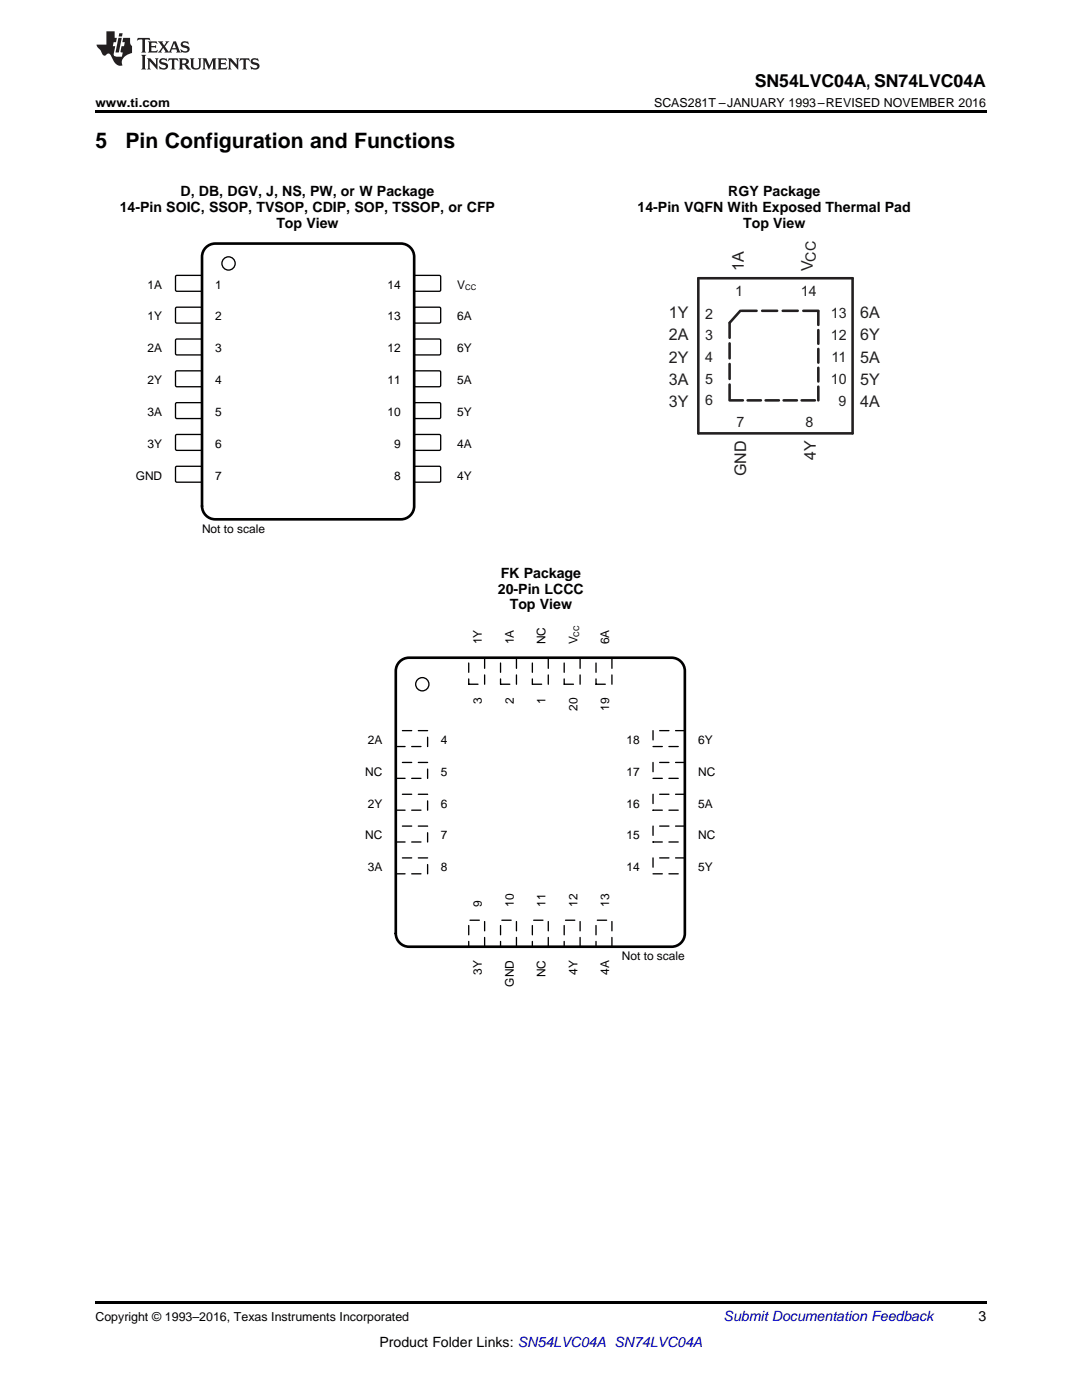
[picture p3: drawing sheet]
<svg xmlns="http://www.w3.org/2000/svg" width="216mm" height="279mm" viewBox="0 0 216 279" stroke-linecap="round" stroke-linejoin="round" font-family="sans-serif">
<path d="M19 259.7h177.8v.5h-177.8z" fill="#000"/>
<path d="M79 145.8h6.3v3.2h-6.3z" fill-rule="evenodd" fill="#fff"/>
<path d="M79 145.8h6.3v3.2h-6.3z" fill="none" stroke="#000" stroke-width=".26" stroke-dasharray="1.9 1.3"/>
<path d="M79 152.2h6.3v3.1h-6.3z" fill-rule="evenodd" fill="#fff"/>
<path d="M79 152.2h6.3v3.1h-6.3z" fill="none" stroke="#000" stroke-width=".26" stroke-dasharray="1.9 1.3"/>
<path d="M79 158.5h6.3v3.2h-6.3z" fill-rule="evenodd" fill="#fff"/>
<path d="M79 158.5h6.3v3.2h-6.3z" fill="none" stroke="#000" stroke-width=".26" stroke-dasharray="1.9 1.3"/>
<path d="M79 164.9h6.3v3.1h-6.3z" fill-rule="evenodd" fill="#fff"/>
<path d="M79 164.9h6.3v3.1h-6.3z" fill="none" stroke="#000" stroke-width=".26" stroke-dasharray="1.9 1.3"/>
<path d="M79 171.2h6.3v3.2h-6.3z" fill-rule="evenodd" fill="#fff"/>
<path d="M79 171.2h6.3v3.2h-6.3z" fill="none" stroke="#000" stroke-width=".26" stroke-dasharray="1.9 1.3"/>
<path d="M93.5 183.6h3.2v5.3h-3.2z" fill-rule="evenodd" fill="#fff"/>
<path d="M93.5 183.6h3.2v5.3h-3.2z" fill="none" stroke="#000" stroke-width=".26" stroke-dasharray="1.9 1.3"/>
<path d="M99.9 183.6h3.2v5.3h-3.2z" fill-rule="evenodd" fill="#fff"/>
<path d="M99.9 183.6h3.2v5.3h-3.2z" fill="none" stroke="#000" stroke-width=".26" stroke-dasharray="1.9 1.3"/>
<path d="M106.2 183.6h3.2v5.3h-3.2z" fill-rule="evenodd" fill="#fff"/>
<path d="M106.2 183.6h3.2v5.3h-3.2z" fill="none" stroke="#000" stroke-width=".26" stroke-dasharray="1.9 1.3"/>
<path d="M112.6 183.6h3.2v5.3h-3.2z" fill-rule="evenodd" fill="#fff"/>
<path d="M112.6 183.6h3.2v5.3h-3.2z" fill="none" stroke="#000" stroke-width=".26" stroke-dasharray="1.9 1.3"/>
<path d="M118.9 183.6h3.2v5.3h-3.2z" fill-rule="evenodd" fill="#fff"/>
<path d="M118.9 183.6h3.2v5.3h-3.2z" fill="none" stroke="#000" stroke-width=".26" stroke-dasharray="1.9 1.3"/>
<path d="M130.3 171.2h6.4v3.2h-6.4z" fill-rule="evenodd" fill="#fff"/>
<path d="M130.3 171.2h6.4v3.2h-6.4z" fill="none" stroke="#000" stroke-width=".26" stroke-dasharray="1.9 1.3"/>
<path d="M130.3 164.9h6.4v3.1h-6.4z" fill-rule="evenodd" fill="#fff"/>
<path d="M130.3 164.9h6.4v3.1h-6.4z" fill="none" stroke="#000" stroke-width=".26" stroke-dasharray="1.9 1.3"/>
<path d="M130.3 158.5h6.4v3.2h-6.4z" fill-rule="evenodd" fill="#fff"/>
<path d="M130.3 158.5h6.4v3.2h-6.4z" fill="none" stroke="#000" stroke-width=".26" stroke-dasharray="1.9 1.3"/>
<path d="M130.3 152.2h6.4v3.1h-6.4z" fill-rule="evenodd" fill="#fff"/>
<path d="M130.3 152.2h6.4v3.1h-6.4z" fill="none" stroke="#000" stroke-width=".26" stroke-dasharray="1.9 1.3"/>
<path d="M130.3 145.8h6.4v3.2h-6.4z" fill-rule="evenodd" fill="#fff"/>
<path d="M130.3 145.8h6.4v3.2h-6.4z" fill="none" stroke="#000" stroke-width=".26" stroke-dasharray="1.9 1.3"/>
<path d="M118.9 131.3h3.2v5.3h-3.2z" fill-rule="evenodd" fill="#fff"/>
<path d="M118.9 131.3h3.2v5.3h-3.2z" fill="none" stroke="#000" stroke-width=".26" stroke-dasharray="1.9 1.3"/>
<path d="M112.6 131.3h3.2v5.3h-3.2z" fill-rule="evenodd" fill="#fff"/>
<path d="M112.6 131.3h3.2v5.3h-3.2z" fill="none" stroke="#000" stroke-width=".26" stroke-dasharray="1.9 1.3"/>
<path d="M106.2 131.3h3.2v5.3h-3.2z" fill-rule="evenodd" fill="#fff"/>
<path d="M106.2 131.3h3.2v5.3h-3.2z" fill="none" stroke="#000" stroke-width=".26" stroke-dasharray="1.9 1.3"/>
<path d="M99.9 131.3h3.2v5.3h-3.2z" fill-rule="evenodd" fill="#fff"/>
<path d="M99.9 131.3h3.2v5.3h-3.2z" fill="none" stroke="#000" stroke-width=".26" stroke-dasharray="1.9 1.3"/>
<path d="M93.5 131.3h3.2v5.3h-3.2z" fill-rule="evenodd" fill="#fff"/>
<path d="M93.5 131.3h3.2v5.3h-3.2z" fill="none" stroke="#000" stroke-width=".26" stroke-dasharray="1.9 1.3"/>
<circle cx="84.3" cy="136.6" r="1.32" fill="none" stroke="#000" stroke-width=".26"/>
<path d="M79.6 132.3a2.64 2.64 0 0 1 2-1h52.4a2.65 2.65 0 0 1 2.7 2.6v52.4a2.65 2.65 0 0 1-2.7 2.6h-52.4a2.65 2.65 0 0 1-2.6-2.6v-52.4v-.6z" fill="none" stroke="#000" stroke-width=".53"/>
<path d="M35.1 55.1l.2-.1h4.9l.1 .2v2.8l-.3 .1h-4.8l-.2-.2z" fill-rule="evenodd" fill="#fff"/>
<path d="M35.1 55.1l.2-.1h4.9l.1 .2v2.8l-.3 .1h-4.8l-.2-.2z" fill="none" stroke="#000" stroke-width=".26"/>
<path d="M82.7 55.1l.2-.1h4.9l.1 .2v2.8l-.2 .1h-4.9l-.2-.2z" fill-rule="evenodd" fill="#fff"/>
<path d="M82.7 55.1l.2-.1h4.9l.1 .2v2.8l-.2 .1h-4.9l-.2-.2z" fill="none" stroke="#000" stroke-width=".26"/>
<path d="M35.1 61.4l.2-.1h4.9l.1 .3v2.8l-.3 .1-4.8-.1-.2-.2z" fill-rule="evenodd" fill="#fff"/>
<path d="M35.1 61.4l.2-.1h4.9l.1 .3v2.8l-.3 .1-4.8-.1-.2-.2z" fill="none" stroke="#000" stroke-width=".26"/>
<path d="M82.7 61.4l.2-.1h4.9l.1 .3v2.8l-.2 .1-4.9-.1-.2-.2z" fill-rule="evenodd" fill="#fff"/>
<path d="M82.7 61.4l.2-.1h4.9l.1 .3v2.8l-.2 .1-4.9-.1-.2-.2z" fill="none" stroke="#000" stroke-width=".26"/>
<path d="M35.1 67.8l.2-.1h4.9l.1 .2v2.8l-.3 .1h-4.8l-.2-.2z" fill-rule="evenodd" fill="#fff"/>
<path d="M35.1 67.8l.2-.1h4.9l.1 .2v2.8l-.3 .1h-4.8l-.2-.2z" fill="none" stroke="#000" stroke-width=".26"/>
<path d="M82.7 67.8l.2-.1h4.9l.1 .2v2.8l-.2 .1h-4.9l-.2-.2z" fill-rule="evenodd" fill="#fff"/>
<path d="M82.7 67.8l.2-.1h4.9l.1 .2v2.8l-.2 .1h-4.9l-.2-.2z" fill="none" stroke="#000" stroke-width=".26"/>
<path d="M35.1 74.1l.2-.1h4.9l.1 .3v2.8l-.3 .1-4.8-.1-.2-.2z" fill-rule="evenodd" fill="#fff"/>
<path d="M35.1 74.1l.2-.1h4.9l.1 .3v2.8l-.3 .1-4.8-.1-.2-.2z" fill="none" stroke="#000" stroke-width=".26"/>
<path d="M82.7 74.1l.2-.1h4.9l.1 .3v2.8l-.2 .1-4.9-.1-.2-.2z" fill-rule="evenodd" fill="#fff"/>
<path d="M82.7 74.1l.2-.1h4.9l.1 .3v2.8l-.2 .1-4.9-.1-.2-.2z" fill="none" stroke="#000" stroke-width=".26"/>
<path d="M35.1 80.5l.2-.1h4.9l.1 .2v2.8l-.3 .1h-4.8l-.2-.2z" fill-rule="evenodd" fill="#fff"/>
<path d="M35.1 80.5l.2-.1h4.9l.1 .2v2.8l-.3 .1h-4.8l-.2-.2z" fill="none" stroke="#000" stroke-width=".26"/>
<path d="M82.7 80.5l.2-.1h4.9l.1 .2v2.8l-.2 .1h-4.9l-.2-.2z" fill-rule="evenodd" fill="#fff"/>
<path d="M82.7 80.5l.2-.1h4.9l.1 .2v2.8l-.2 .1h-4.9l-.2-.2z" fill="none" stroke="#000" stroke-width=".26"/>
<path d="M35.1 86.8l.2-.1h4.9l.1 .3v2.8l-.3 .1-4.8-.1-.2-.2z" fill-rule="evenodd" fill="#fff"/>
<path d="M35.1 86.8l.2-.1h4.9l.1 .3v2.8l-.3 .1-4.8-.1-.2-.2z" fill="none" stroke="#000" stroke-width=".26"/>
<path d="M82.7 86.8l.2-.1h4.9l.1 .3v2.8l-.2 .1-4.9-.1-.2-.2z" fill-rule="evenodd" fill="#fff"/>
<path d="M82.7 86.8l.2-.1h4.9l.1 .3v2.8l-.2 .1-4.9-.1-.2-.2z" fill="none" stroke="#000" stroke-width=".26"/>
<path d="M35.1 93.2l.2-.1h4.9l.1 .2v2.8l-.3 .1h-4.8l-.2-.2z" fill-rule="evenodd" fill="#fff"/>
<path d="M35.1 93.2l.2-.1h4.9l.1 .2v2.8l-.3 .1h-4.8l-.2-.2z" fill="none" stroke="#000" stroke-width=".26"/>
<path d="M82.7 93.2l.2-.1h4.9l.1 .2v2.8l-.2 .1h-4.9l-.2-.2z" fill-rule="evenodd" fill="#fff"/>
<g fill="none" stroke="#000" stroke-width=".26">
<path d="M82.7 93.2l.2-.1h4.9l.1 .2v2.8l-.2 .1h-4.9l-.2-.2z"/>
<circle cx="45.6" cy="52.6" r="1.32"/>
</g>
<path d="M40.9 49.6a2.64 2.64 0 0 1 2.1-1h37a2.65 2.65 0 0 1 2.6 2.7v49.7a2.65 2.65 0 0 1-2.6 2.6h-37a2.65 2.65 0 0 1-2.7-2.6v-49.7l.1-.7z" fill="none" stroke="#000" stroke-width=".53"/>
<path d="M139.3 55.5h30.8v31h-30.8z" fill="none" stroke="#231f20" stroke-width=".51"/>
<path d="M145.6 64.4v15.5M163.3 62h-15.6" fill="none" stroke="#231f20" stroke-width=".51" stroke-dasharray="3 1.1"/>
<path d="M145.6 79.9h17.7" fill="none" stroke="#231f20" stroke-width=".51" stroke-dasharray="2.7 .9"/>
<path d="M163.3 79.9v-17.9" fill="none" stroke="#231f20" stroke-width=".51" stroke-dasharray="2.7 1"/>
<path d="M147.7 62l-2.1 2.4" fill="none" stroke="#231f20" stroke-width=".51" stroke-dasharray="3.2 1.2"/>
<path d="M19 22h177.8v.5h-177.8z" fill="#000"/>
<g fill="#231f20">
<path d="M27.5 7.6l-.1 .5 .4-.2h.6v.1v2.1l-.2 .4h1l-.3-.4v-2.1l.1-.1h.5l.5 .2-.2-.5zM29.5 8.3l.2 .3v1.5l-.2 .4h1.8l.2-.6a1.04 1.04 0 0 1-1.3 .2v-.7h.6l.3 .2v-.6l-.3 .2h-.6v-.6l.8-.1 .4 .3-.2-.5zM31.5 8.3l.9 1.1-.9 1.1h.8l-.2-.2 .5-.7 .4 .7-.2 .2h1.5l-.1-.2 .1-.4h.9l.1 .4-.2 .2h1l-.3-.3-.7-1.9h-.5l-.9 2-.8-1 .9-1h-.8l.1 .3-.3 .5-.4-.6 .2-.2zM34.7 8.6l.4 1h-.7zM36.3 8.4a.63 .63 0 0 0-.2 .7 .63 .63 0 0 0 .6 .4l.6 .2 .1 .2a.75 .75 0 0 1-.7 .4 .75 .75 0 0 1-.6-.5l.1 .7 .1-.1a1.11 1.11 0 0 0 1.5-.6 1.13 1.13 0 0 0-1.2-.8l-.1-.4a1.04 1.04 0 0 1 1.2 .2l-.2-.5-.1 .1-.5-.2zM28.2 10.9l.2 .4v2.2l-.2 .4h1l-.3-.4v-2.2l.3-.4zM29.3 11.6l.3 .4v1.5l-.3 .4h.8l-.2-.4v-1.3l1.5 1.7v-1.9l.2-.4h-.7l.2 .4v.9l-1.1-1.3zM32 11.8a.62 .62 0 0 0-.2 .7 .62 .62 0 0 0 .6 .4l.6 .1 .1 .3a.76 .76 0 0 1-.7 .3 .76 .76 0 0 1-.6-.4l.1 .7 .1-.1a1.11 1.11 0 0 0 1.5-.6 1.13 1.13 0 0 0-1.2-.8l-.1-.4a1.04 1.04 0 0 1 1.2 .2l-.2-.6-.1 .1-.5-.1zM33.7 11.6l-.2 .6a.61 .61 0 0 1 .8-.3v1.6l-.2 .4h.9l-.2-.4v-1.6a.63 .63 0 0 1 .8 .3l-.2-.6zM35.6 11.6l.3 .4v1.5l-.3 .4h1l-.2-.2v-.8l.5 .2a.76 .76 0 0 0 1.2 .7l-1-1a.58 .58 0 0 0 .6-.5 .58 .58 0 0 0-.5-.6zM36.4 11.9h.1a.45 .45 0 0 1 .5 .1 .45 .45 0 0 1 .1 .5l-.7 .2zM37.9 11.6l.2 .2a2.17 2.17 0 0 0 .3 1.9 .99 .99 0 0 0 1.6-.6v-1.1l.2-.4h-.7l.2 .2a1.92 1.92 0 0 1-.2 1.8 .6 .6 0 0 1-.9-.5v-1.1l.2-.4zM40.4 11.6l.2 .4v1.5l-.2 .4h.7l-.2-.4v-1.4l.8 1.8 .8-1.8v1.4l-.2 .4h.9l-.2-.4v-1.5l.2-.4h-.8l-.6 1.5-.6-1.5zM43.4 11.6l.2 .4v1.5l-.2 .4h1.8l.2-.6a1.04 1.04 0 0 1-1.3 .1v-.6h.5l.4 .2v-.6l-.4 .2h-.5v-.7h.8l.3 .3-.1-.6zM45.5 11.6l.2 .4v1.5l-.2 .4h.7l-.2-.4v-1.3l1.5 1.7v-1.9l.2-.4h-.7l.2 .4v.9l-1.1-1.3zM47.9 11.6l-.1 .6a.61 .61 0 0 1 .8-.3v1.6l-.3 .4h1l-.3-.4 .1-1.6a.63 .63 0 0 1 .7 .3l-.1-.6zM50.2 11.8a.62 .62 0 0 0-.2 .7 .62 .62 0 0 0 .6 .4l.6 .1 .2 .3a.76 .76 0 0 1-.8 .3 .76 .76 0 0 1-.6-.4l.1 .7 .2-.1a1.11 1.11 0 0 0 1.5-.6 1.13 1.13 0 0 0-1.3-.8l-.1-.4a1.04 1.04 0 0 1 1.2 .2l-.1-.6-.2 .1-.5-.1z"/>
<path d="M21.2 6.3v2.6h-1.9l.1 .4 .7 .9a.91 .91 0 0 0 1 .8 .56 .56 0 0 1 .5-.3 .56 .56 0 0 1 .5 .3l.4 .8a1.53 1.53 0 0 0 1.9 1.2 1.54 1.54 0 0 1 1-2.1l.9-.3v-1.4a1.52 1.52 0 0 1-.3-1.6h-1.4l-.2 .8h.5l-.2 .8h-.4l-.2 1v.2l.4 .1-.2 .8a1.93 1.93 0 0 1-1.6-.3l.3-1.8h-.5l.2-.8h.4l.2-.8h-.4v-1.3zM23.6 7.6l-.6 2.9h.7l.6-2.9zM23.8 6.6l-.1 .7h.6l.2-.7z"/>
</g>
<g font-size="4.2">
<text x="19" y="29.6">5</text>
<text x="25" y="29.6">Pin Configuration and Functions</text>
</g>
<text font-size="3.5" x="150.6" y="17.3">SN54LVC04A, SN74LVC04A</text>
<g font-size="3.2" fill="#231f20">
<text x="148.4" y="54.2" transform="rotate(-90 148.4 54.2)">1A</text>
<text x="162.2" y="54.2" transform="rotate(-90 162.2 54.2)">V</text>
<text x="133.4" y="63.5">1Y</text>
<text x="171.7" y="63.5">6A</text>
<text x="133.4" y="67.9">2A</text>
<text x="171.7" y="67.9">6Y</text>
<text x="133.4" y="72.4">2Y</text>
<text x="133.4" y="76.7">3A</text>
<text x="171.7" y="72.4">5A</text>
<text x="171.7" y="76.7">5Y</text>
<text x="133.4" y="81.2">3Y</text>
<text x="171.7" y="81.2">4A</text>
<text x="148.9" y="95" transform="rotate(-90 148.9 95)">GND</text>
<text x="162.8" y="91.9" transform="rotate(-90 162.8 91.9)">4Y</text>
</g>
<g font-size="2.9" fill="#231f20">
<text x="162.8" y="52.2" transform="rotate(-90 162.8 52.2)">CC</text>
<text x="146.7" y="59">1</text>
<text x="159.8" y="59">14</text>
<text x="140.7" y="63.6">2</text>
<text x="165.8" y="63.5">13</text>
<text x="140.7" y="67.9">3</text>
<text x="165.8" y="67.8">12</text>
<text x="140.7" y="72.2">4</text>
<text x="140.7" y="76.6">5</text>
<text x="165.8" y="76.7">10</text>
<text x="165.9" y="72.3">11</text>
<text x="140.7" y="80.8">6</text>
<text x="167.3" y="81">9</text>
<text x="147" y="85.3">7</text>
<text x="160.7" y="85.3">8</text>
</g>
<g font-size="2.8">
<text x="36" y="39.1">D, DB, DGV, J, NS, PW, or W Package</text>
<text x="145.3" y="39.1">RGY Package</text>
<text x="23.9" y="42.3">14-Pin SOIC, SSOP, TVSOP, CDIP, SOP, TSSOP, or CFP</text>
<text x="55.1" y="45.4">Top View</text>
<text x="127.2" y="42.3">14-Pin VQFN With Exposed Thermal Pad</text>
<text x="148.3" y="45.5">Top View</text>
<text x="99.3" y="118.5">20-Pin LCCC</text>
<text x="99.9" y="115.3">FK Package</text>
<text x="101.7" y="121.6">Top View</text>
<text x="195.3" y="263.6">3</text>
<text x="75.7" y="268.9">Product Folder Links: SN54LVC04A SN74LVC04A</text>
</g>
<text font-size="2.8" fill="#0000c8" x="144.4" y="263.6">Submit Documentation Feedback</text>
<g font-size="2.5">
<text x="19" y="21.4">www.ti.com</text>
<text x="130.5" y="21.4">SCAS281T –JANUARY 1993–REVISED NOVEMBER 2016</text>
<text x="19" y="263.6">Copyright © 1993–2016, Texas Instruments Incorporated</text>
</g>
<g font-size="2.4">
<text x="29.5" y="57.6">1A</text>
<text x="43" y="57.6">1</text>
<text x="77.3" y="57.6">14</text>
<text x="91.2" y="57.6">V</text>
<text x="29.5" y="64">1Y</text>
<text x="43" y="64">2</text>
<text x="77.3" y="64">13</text>
<text x="91.2" y="64">6A</text>
<text x="29.5" y="70.3">2A</text>
<text x="43" y="70.3">3</text>
<text x="77.3" y="70.3">12</text>
<text x="91.2" y="70.3">6Y</text>
<text x="29.5" y="76.7">2Y</text>
<text x="43" y="76.7">4</text>
<text x="77.3" y="76.7">11</text>
<text x="91.2" y="76.7">5A</text>
<text x="29.5" y="83">3A</text>
<text x="43" y="83">5</text>
<text x="77.3" y="83">10</text>
<text x="91.2" y="83">5Y</text>
<text x="29.5" y="89.4">3Y</text>
<text x="43" y="89.4">6</text>
<text x="78.7" y="89.4">9</text>
<text x="91.2" y="89.4">4A</text>
<text x="27.1" y="95.7">GND</text>
<text x="43" y="95.7">7</text>
<text x="78.7" y="95.7">8</text>
<text x="91.2" y="95.7">4Y</text>
<text x="40.3" y="106.3">Not to scale</text>
<text x="96.2" y="128.6" transform="rotate(-90 96.2 128.6)">1Y</text>
<text x="102.5" y="128.6" transform="rotate(-90 102.5 128.6)">1A</text>
<text x="108.9" y="128.6" transform="rotate(-90 108.9 128.6)">NC</text>
<text x="115.2" y="128.6" transform="rotate(-90 115.2 128.6)">V</text>
<text x="121.6" y="128.6" transform="rotate(-90 121.6 128.6)">6A</text>
<text x="96.2" y="140.5" transform="rotate(-90 96.2 140.5)">3</text>
<text x="102.5" y="140.5" transform="rotate(-90 102.5 140.5)">2</text>
<text x="108.9" y="140.5" transform="rotate(-90 108.9 140.5)">1</text>
<text x="115.2" y="141.8" transform="rotate(-90 115.2 141.8)">20</text>
<text x="121.6" y="141.8" transform="rotate(-90 121.6 141.8)">19</text>
<text x="73.4" y="148.5">2A</text>
<text x="88" y="148.5">4</text>
<text x="125" y="148.5">18</text>
<text x="139.3" y="148.5">6Y</text>
<text x="72.9" y="154.8">NC</text>
<text x="88" y="154.8">5</text>
<text x="125" y="154.8">17</text>
<text x="139.3" y="154.8">NC</text>
<text x="73.4" y="161.2">2Y</text>
<text x="88" y="161.2">6</text>
<text x="125" y="161.2">16</text>
<text x="139.3" y="161.2">5A</text>
<text x="72.9" y="167.5">NC</text>
<text x="88" y="167.5">7</text>
<text x="125" y="167.5">15</text>
<text x="139.3" y="167.5">NC</text>
<text x="73.4" y="173.9">3A</text>
<text x="88" y="173.9">8</text>
<text x="125" y="173.9">14</text>
<text x="139.3" y="173.9">5Y</text>
<text x="96.2" y="181" transform="rotate(-90 96.2 181)">9</text>
<text x="102.5" y="181" transform="rotate(-90 102.5 181)">10</text>
<text x="108.9" y="181" transform="rotate(-90 108.9 181)">11</text>
<text x="115.2" y="181" transform="rotate(-90 115.2 181)">12</text>
<text x="121.6" y="181" transform="rotate(-90 121.6 181)">13</text>
<text x="124.1" y="191.6">Not to scale</text>
<text x="96.2" y="194.5" transform="rotate(-90 96.2 194.5)">3Y</text>
<text x="102.5" y="196.9" transform="rotate(-90 102.5 196.9)">GND</text>
<text x="108.9" y="195" transform="rotate(-90 108.9 195)">NC</text>
<text x="115.2" y="194.5" transform="rotate(-90 115.2 194.5)">4Y</text>
<text x="121.6" y="194.5" transform="rotate(-90 121.6 194.5)">4A</text>
</g>
<g font-size="1.5">
<text x="92.8" y="57.9">CC</text>
<text x="115.6" y="127" transform="rotate(-90 115.6 127)">CC</text>
</g>
</svg>
